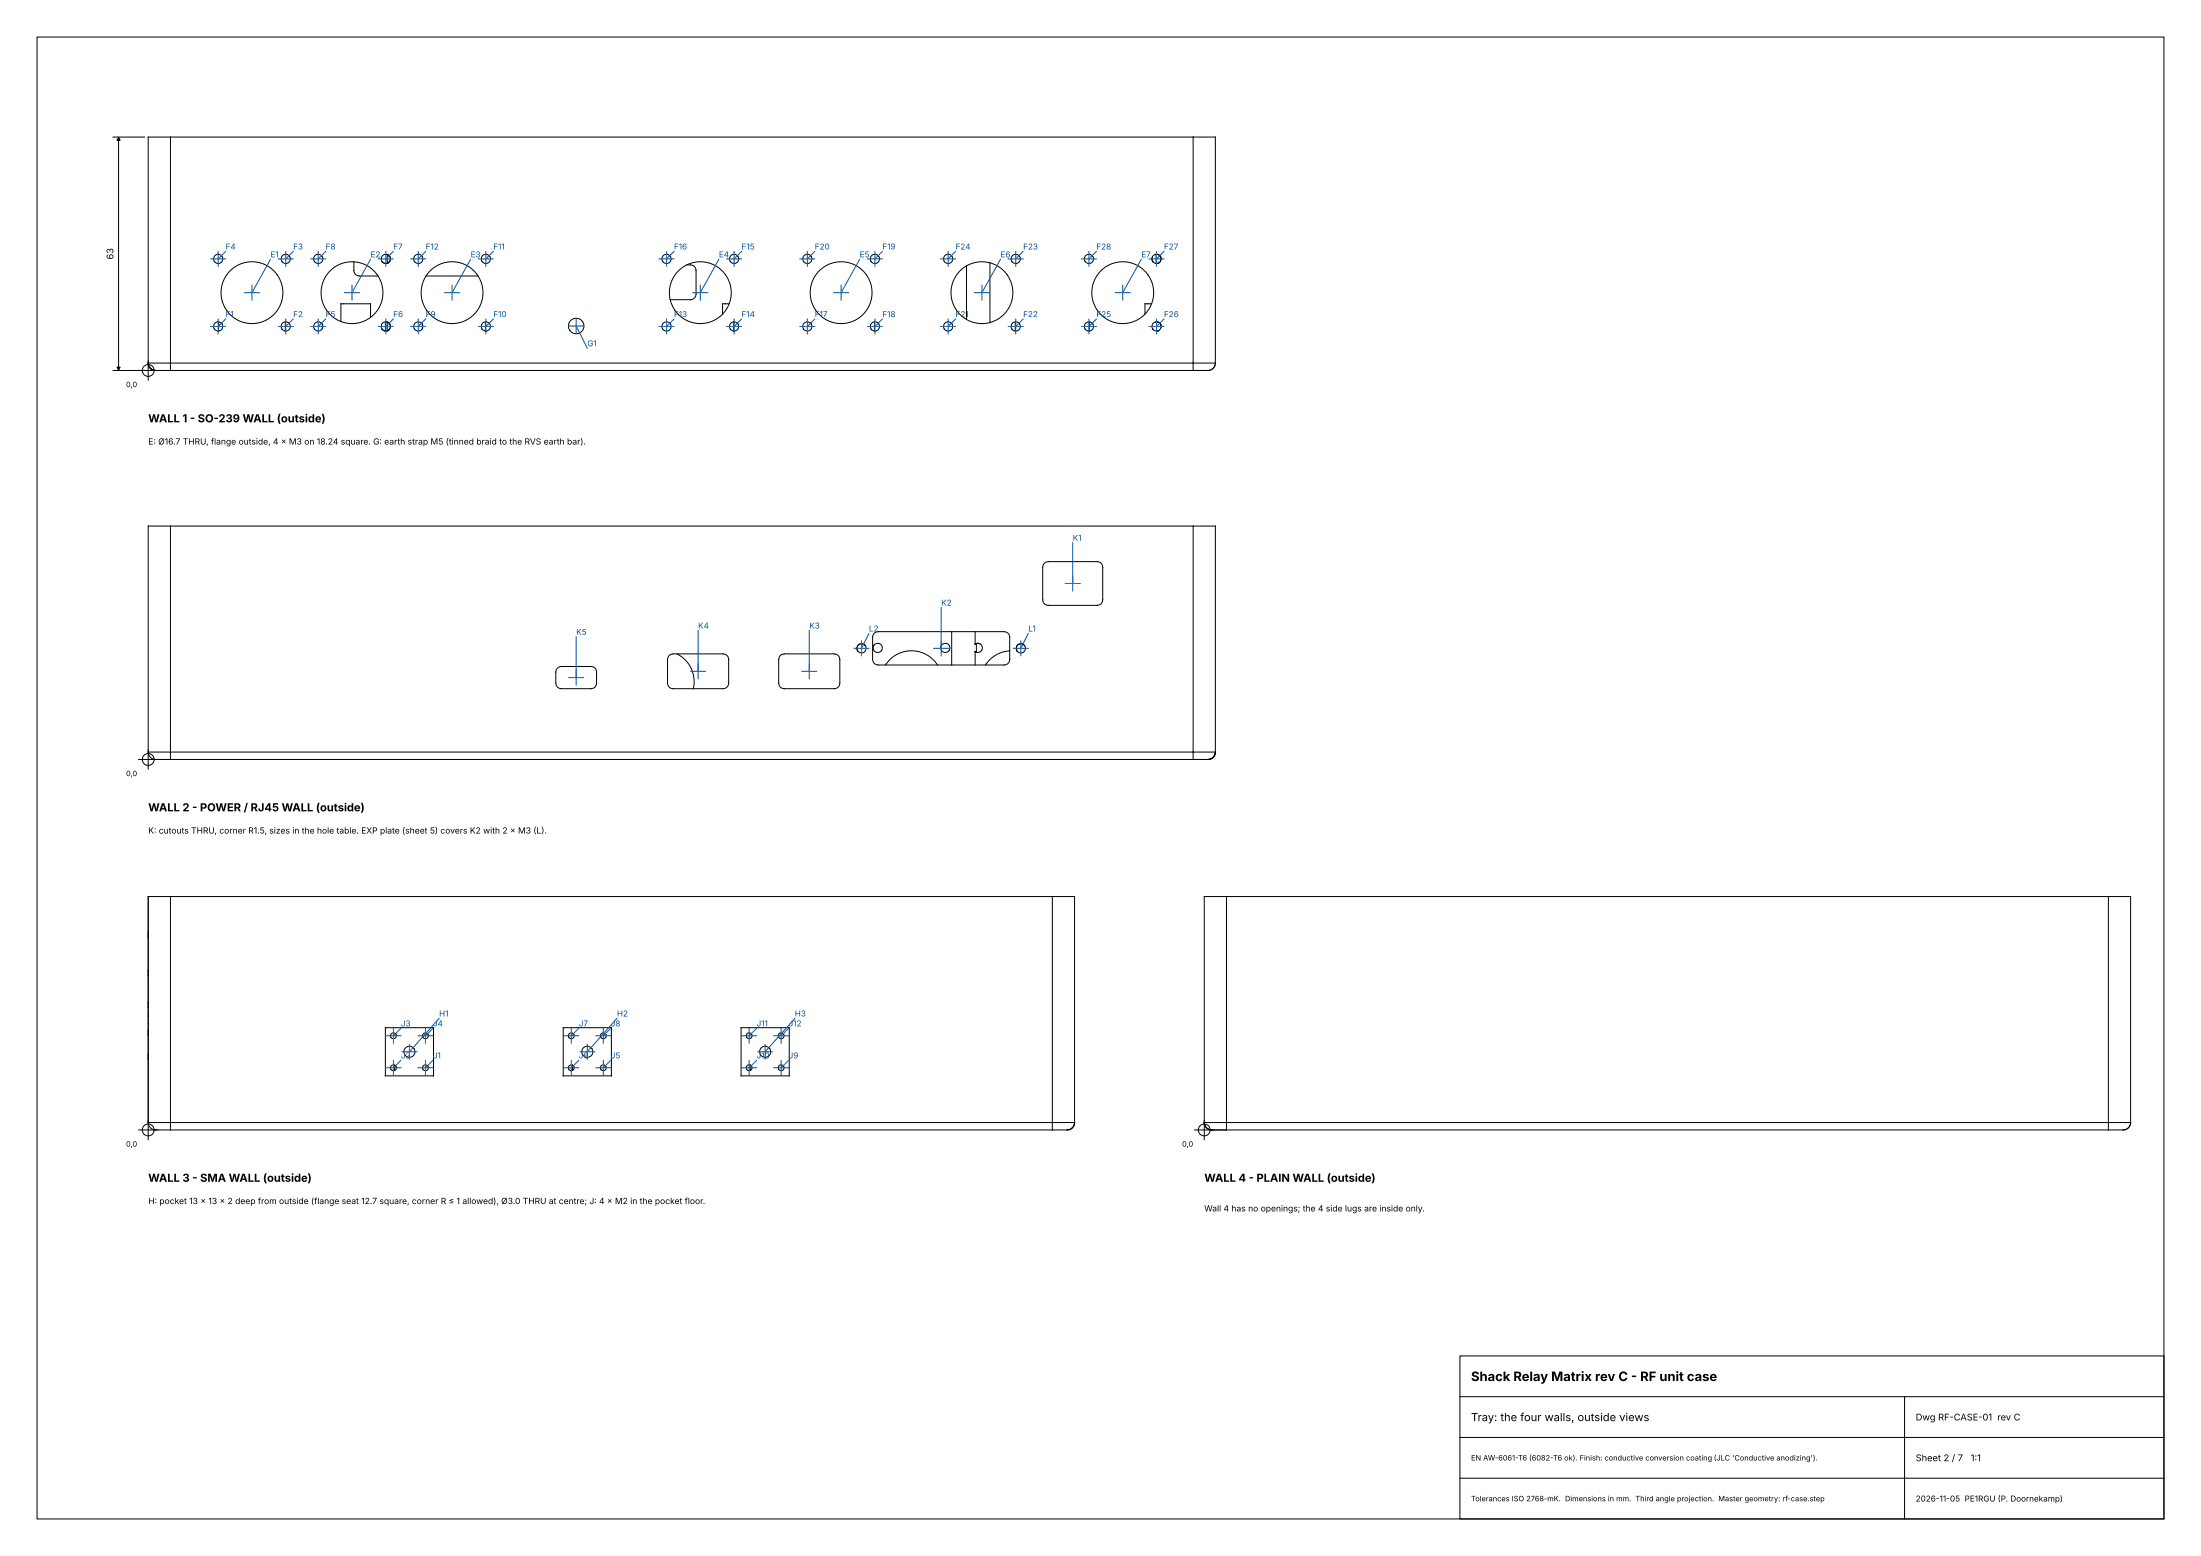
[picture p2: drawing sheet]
<svg xmlns="http://www.w3.org/2000/svg" width="594mm" height="420mm" viewBox="0 0 594 420" stroke-linecap="round" stroke-linejoin="round" font-family="sans-serif">
<g fill="none" stroke="#000" stroke-width=".27">
<path d="M10 10h574v400h-574zM30.5 37h8.5M32 37.1v62.8M46 37h-6v65.6M46 37h276M46 37v61M322 37h6v61M322 37v61M95.5 70.7v2.3l.2 .8 .5 .5 .8 .2h5M103.1 70.6l.7 .5M104.5 68.7l.1 2.4M104.6 71h.1"/>
<path d="M104.8 68.9l-.2-.2 .5 .5M105 70.8l-.3 .2M105.1 69.2a1.25 1.25 0 0 1-.3 1.7 1.25 1.25 0 0 1-1.7-.3M105.1 69.2a1.25 1.25 0 0 0-1.7-.3 1.25 1.25 0 0 0-.3 1.7M105.1 69.2l.3 .5M105.2 70.5l-.2 .3M105.4 69.8l-.2 .7M115 74.5h14M185.3 71.5a1.81 1.81 0 0 1 2.5 1.5v6.4l-.4 1.1-1.1 .4h-5.4M260.8 71.8v14.4M267.2 70.9v16.2M311 69.3l-.1 .7 .2 .6"/>
<path d="M311.1 70.6h.1M312 71.1h.1M312.1 68.6l-.1 2.5M312.3 68.6l.1 .1M312.5 68.7l.2 .1M312.6 71l-.4 .1M312.7 68.8h.1M312.7 71h.1M312.9 68.9l.2 .2M313.1 69.1v.1M313.1 69.2a1.25 1.25 0 0 1-.3 1.7 1.25 1.25 0 0 1-1.7-.3M313.1 69.2a1.25 1.25 0 0 0-1.7-.3 1.25 1.25 0 0 0-.3 1.7"/>
<path d="M313.1 69.2l.1 .1M313.3 69.4l.1 .4M313.4 70l-.6 .9M30.5 100h12.1M46 98h-5.9a2.01 2.01 0 0 0 2.6 2h3.3M46 98v2M46 100h276M46 98h276M59 86.9v2.5M77 86.9v2.5M87 87.6v1.1M100 85.7v-3.7h-8v4.8"/>
<path d="M103.1 88.8l.7 .5M104 86.9v2.5M104.5 86.9l.2 .1M104.5 86.9v2.4l.3-.1M104.8 87v.1M104.9 89.1l-.1 .1M104.9 87.1l.2 .3M105.1 87.4a1.25 1.25 0 0 0-1.7-.3 1.25 1.25 0 0 0-.3 1.7M105.1 87.4a1.25 1.25 0 0 1-.3 1.7 1.25 1.25 0 0 1-1.7-.3M105.1 87.4l.3 .8-.5 .9M114 87.6v1.1M131 86.9v2.5"/>
<path d="M196.8 82h-1.8v2.8M198 86.9v2.5M236 86.9v2.5M274 86.9v2.5M294 86.9v2.5M310.8 82h-1.8v2.8M311.1 88.8h.1M311.1 88.8v.1M312 86.9h-.1M312.1 86.9h-.1M312.3 86.9h.1M312.5 86.9l.2 .1"/>
<path d="M312.7 87l.1 .1M312.7 89.2l-.5 .2M312.9 87.2l.1 .1M313.1 87.3h.1M313.1 87.4h.1M313.1 87.4a1.25 1.25 0 0 0-1.7-.3 1.25 1.25 0 0 0-.3 1.7M313.1 87.4a1.25 1.25 0 0 1-.3 1.7 1.25 1.25 0 0 1-1.7-.3M313.1 87.4l.1 .1M313.3 87.6l.1 .5M313.4 88.2v.1M322 98h6M322 98v2"/>
<path d="M328 98a2.39 2.39 0 0 1-3.2 2h-2.8M46 142h-6v65.6M46 142v61M46 142h276M281.8 152l1.1-.4h13.2l.8 .2 .5 .5 .2 .8v8.8l-.2 .8-.5 .5-.8 .2h-13.2l-.8-.2-.5-.5-.2-.8v-8.8zM322 142h6v61M322 142v61M180.6 176.9l1.1-.4 14 .1 .7 .6 .2 .8-.1 7-.5 .7-.9 .2-14-.1-.7-.6-.3-.8v-6.4zM182.7 176.5a8.3 8.3 0 0 1 4.4 9.4M210.6 176.9l1.1-.4 14 .1 .7 .6 .2 .8-.1 7-.5 .7-.9 .2-14-.1-.7-.6-.2-.8v-6.4zM235.9 170.9l1.1-.4 34.6 .1 .7 .6 .2 .8-.1 6.6-.6 .7-.8 .2-34.6-.1-.7-.6-.2-.8v-6zM239 179.5a8.3 8.3 0 0 1 14 0"/>
<path d="M256.8 170.5v9M263.2 173.9a1.25 1.25 0 0 1 1.9 1 1.25 1.25 0 0 1-1.9 1M263.2 170.5v3.4M263.2 175.9v3.6M263.2 175.9l.2 .1M263.2 175.9h.1M263.2 175.9l.1 .1M263.4 176h.1M263.4 173.7l-.2 .2M263.5 173.7l1 .1M263.5 173.7v2.4M272.5 175.7a8.3 8.3 0 0 0-6.5 3.8"/>
<path d="M150.4 180.3l1.1-.4 8.6 .1 .7 .6 .2 .8-.1 3.6-.6 .7-.8 .2-8.6-.1-.7-.6-.2-.8v-3zM37.4 205h5.2M46 203h-5.9a2.01 2.01 0 0 0 2.6 2h3.3M46 203v2M46 205h276M46 203h276M322 203h6M322 203v2M328 203a2.39 2.39 0 0 1-3.2 2h-2.8M40 251.6v1.5M46 242h-6v65.6M46 242v61"/>
<path d="M46 242h238M284 242h6v61M284 242v61M331 242h-6v65.6M331 242h238M331 242v61M569 242h6v61M569 242v61M40 261.9v1.5M40 278v1.5M40 270.5v1.5M40 273.7v2.5"/>
<path d="M104 277.4h13v13h-13zM152 277.4h13v13h-13zM200 277.4h13v13h-13zM40 284.4v1.5M106.5 287.5v1.5M154.5 287.5v1.5M202.5 287.5v1.5M37.4 305h5.2M46 303h-5.9a2.01 2.01 0 0 0 2.6 2h3.3M46 303v2M46 305h238M46 303h238"/>
<path d="M284 303h6M284 303v2M290 303a2.39 2.39 0 0 1-3.2 2h-2.8M322.4 305h5.2M331 303h-5.9a2.01 2.01 0 0 0 2.6 2h3.3M331 303v2M331 305h238M331 303h238M569 303h6M569 303v2M575 303a2.39 2.39 0 0 1-3.2 2h-2.8M394 366h190v44h-190z"/>
<path d="M394 377h190M514 377v33M394 399h190M394 388h190"/>
<circle cx="58.9" cy="69.9" r="1.25"/>
<circle cx="68" cy="79" r="8.4"/>
<circle cx="77.1" cy="69.9" r="1.25"/>
<circle cx="85.9" cy="69.9" r="1.25"/>
<circle cx="95" cy="79" r="8.4"/>
<circle cx="112.9" cy="69.9" r="1.25"/>
<circle cx="122" cy="79" r="8.4"/>
<circle cx="131.1" cy="69.9" r="1.25"/>
<circle cx="179.9" cy="69.9" r="1.25"/>
<circle cx="189" cy="79" r="8.3"/>
<circle cx="198.1" cy="69.9" r="1.25"/>
<circle cx="217.9" cy="69.9" r="1.25"/>
<circle cx="227" cy="79" r="8.3"/>
<circle cx="236.1" cy="69.9" r="1.25"/>
<circle cx="255.9" cy="69.9" r="1.25"/>
<circle cx="265" cy="79" r="8.4"/>
<circle cx="274.1" cy="69.9" r="1.25"/>
<circle cx="293.9" cy="69.9" r="1.25"/>
<circle cx="303" cy="79" r="8.3"/>
<circle cx="40" cy="100" r="1.6"/>
<circle cx="58.9" cy="88.1" r="1.25"/>
<circle cx="77.1" cy="88.1" r="1.25"/>
<circle cx="85.9" cy="88.1" r="1.25"/>
<circle cx="112.9" cy="88.1" r="1.25"/>
<circle cx="131.1" cy="88.1" r="1.25"/>
<circle cx="155.5" cy="88" r="2.1"/>
<circle cx="179.9" cy="88.1" r="1.25"/>
<circle cx="198.1" cy="88.1" r="1.25"/>
<circle cx="217.9" cy="88.1" r="1.25"/>
<circle cx="236.1" cy="88.1" r="1.25"/>
<circle cx="255.9" cy="88.1" r="1.25"/>
<circle cx="274.1" cy="88.1" r="1.25"/>
<circle cx="293.9" cy="88.1" r="1.25"/>
<circle cx="232.5" cy="175" r="1.25"/>
<circle cx="236.9" cy="174.9" r="1.25"/>
<circle cx="255.1" cy="174.9" r="1.25"/>
<circle cx="275.5" cy="175" r="1.25"/>
<circle cx="40" cy="205" r="1.6"/>
<circle cx="106.2" cy="279.6" r=".8"/>
<circle cx="114.8" cy="279.6" r=".8"/>
<circle cx="154.2" cy="279.6" r=".8"/>
<circle cx="162.8" cy="279.6" r=".8"/>
<circle cx="202.2" cy="279.6" r=".8"/>
<circle cx="210.8" cy="279.6" r=".8"/>
<circle cx="106.2" cy="288.2" r=".8"/>
<circle cx="110.5" cy="283.9" r="1.5"/>
<circle cx="114.8" cy="288.2" r=".8"/>
<circle cx="154.2" cy="288.2" r=".8"/>
<circle cx="158.5" cy="283.9" r="1.5"/>
<circle cx="162.8" cy="288.2" r=".8"/>
<circle cx="202.2" cy="288.2" r=".8"/>
<circle cx="206.5" cy="283.9" r="1.5"/>
<circle cx="210.8" cy="288.2" r=".8"/>
<circle cx="40" cy="305" r="1.6"/>
<circle cx="325" cy="305" r="1.6"/>
</g>
<g fill="none" stroke="#0050a0" stroke-width=".27">
<path d="M56.9 69.9h4M58.9 67.9v4M60.9 67.9l-2 2M66 79h4M68 77v4M73 70l-5 9M75.1 69.9h4M77.1 67.9v4M79.1 67.9l-2 2M83.9 69.9h4M85.9 67.9v4M87.9 67.9l-2 2"/>
<path d="M93 79h4M95 77v4M100 70l-5 9M102.1 69.9h4M104.1 67.9v4M106.1 67.9l-2 2M110.9 69.9h4M112.9 67.9v4M114.9 67.9l-2 2M120 79h4M122 77v4M127 70l-5 9"/>
<path d="M129.1 69.9h4M131.1 67.9v4M133.1 67.9l-2 2M177.9 69.9h4M179.9 67.9v4M181.9 67.9l-2 2M187 79h4M189 77v4M194 70l-5 9M196.1 69.9h4M198.1 67.9v4M200.1 67.9l-2 2"/>
<path d="M215.9 69.9h4M217.9 67.9v4M219.9 67.9l-2 2M225 79h4M227 77v4M232 70l-5 9M234.1 69.9h4M236.1 67.9v4M238.1 67.9l-2 2M253.9 69.9h4M255.9 67.9v4M257.9 67.9l-2 2"/>
<path d="M263 79h4M265 77v4M270 70l-5 9M272.1 69.9h4M274.1 67.9v4M276.1 67.9l-2 2M291.9 69.9h4M293.9 67.9v4M295.9 67.9l-2 2M301 79h4M303 77v4M308 70l-5 9"/>
<path d="M310.1 69.9h4M312.1 67.9v4M314.1 67.9l-2 2M56.9 88.1h4M58.9 86.1v4M60.9 86.1l-2 2M75.1 88.1h4M77.1 86.1v4M79.1 86.1l-2 2M83.9 88.1h4M85.9 86.1v4M87.9 86.1l-2 2"/>
<path d="M102.1 88.1h4M104.1 86.1v4M106.1 86.1l-2 2M110.9 88.1h4M112.9 86.1v4M114.9 86.1l-2 2M129.1 88.1h4M131.1 86.1v4M133.1 86.1l-2 2M153.5 88h4M155.5 86v4M155.5 88l3 6"/>
<path d="M177.9 88.1h4M179.9 86.1v4M181.9 86.1l-2 2M196.1 88.1h4M198.1 86.1v4M200.1 86.1l-2 2M215.9 88.1h4M217.9 86.1v4M219.9 86.1l-2 2M234.1 88.1h4M236.1 86.1v4M238.1 86.1l-2 2"/>
<path d="M253.9 88.1h4M255.9 86.1v4M257.9 86.1l-2 2M272.1 88.1h4M274.1 86.1v4M276.1 86.1l-2 2M291.9 88.1h4M293.9 86.1v4M295.9 86.1l-2 2M310.1 88.1h4M312.1 86.1v4M314.1 86.1l-2 2"/>
<path d="M287.5 157.5h4M289.5 146.5v13M155.5 171.9v13M188.4 170.2v13M218.4 170.2v13M230.5 175h4M232.5 173v4M234.5 171l-2 4M252 175h4M254 164v13M273.5 175h4M275.5 173v4"/>
<path d="M277.5 171l-2 4M153.5 182.9h4M186.4 181.2h4M216.4 181.2h4M104.2 279.6h4M106.2 277.6v4M108.2 277.6l-2 2M112.8 279.6h4M114.8 277.6v4M116.8 277.6l-2 2M118.5 274.9l-8 9M152.2 279.6h4"/>
<path d="M154.2 277.6v4M156.2 277.6l-2 2M160.8 279.6h4M162.8 277.6v4M164.8 277.6l-2 2M166.5 274.9l-8 9M200.2 279.6h4M202.2 277.6v4M204.2 277.6l-2 2M208.8 279.6h4M210.8 277.6v4M212.8 277.6l-2 2"/>
<path d="M214.5 274.9l-8 9M104.2 288.2h4M106.2 286.2v4M108.2 286.2l-2 2M108.5 283.9h4M110.5 281.9v4M112.8 288.2h4M114.8 286.2v4M116.8 286.2l-2 2M152.2 288.2h4M154.2 286.2v4M156.2 286.2l-2 2"/>
<path d="M156.5 283.9h4M158.5 281.9v4M160.8 288.2h4M162.8 286.2v4M164.8 286.2l-2 2M200.2 288.2h4M202.2 286.2v4M204.2 286.2l-2 2M204.5 283.9h4M206.5 281.9v4M208.8 288.2h4M210.8 286.2v4"/>
<path d="M212.8 286.2l-2 2"/>
</g>
<path d="M32 37.1l.4 .8h-.8zM31.6 99.1h.8l-.4 .8z" fill="#000" stroke="#000" stroke-width=".27"/>
<text font-size="3.5" x="397" y="372.8">Shack Relay Matrix rev C - RF unit case</text>
<g font-size="3">
<text x="40" y="114">WALL 1 - SO-239 WALL (outside)</text>
<text x="40" y="219">WALL 2 - POWER / RJ45 WALL (outside)</text>
<text x="40" y="319">WALL 3 - SMA WALL (outside)</text>
<text x="325" y="319">WALL 4 - PLAIN WALL (outside)</text>
<text x="397" y="383.6">Tray: the four walls, outside views</text>
</g>
<g font-size="2.5">
<text x="30.6" y="70" transform="rotate(-90 30.6 70)">63</text>
<text x="517" y="383.4">Dwg RF-CASE-01 rev C</text>
<text x="517" y="394.4">Sheet 2 / 7</text>
<text x="531.9" y="394.4">1:1</text>
</g>
<g font-size="2.3">
<text x="40" y="120">E: Ø16.7 THRU, flange outside, 4 × M3 on 18.24 square. G: earth strap M5 (tinned braid to the RVS earth bar).</text>
<text x="40" y="225">K: cutouts THRU, corner R1.5, sizes in the hole table. EXP plate (sheet 5) covers K2 with 2 × M3 (L).</text>
<text x="40" y="325">H: pocket 13 × 13 × 2 deep from outside (flange seat 12.7 square, corner R ≤ 1 allowed), Ø3.0 THRU at centre; J: 4 × M2 in the pocket floor.</text>
<text x="325" y="327">Wall 4 has no openings; the 4 side lugs are inside only.</text>
</g>
<g font-size="2.2" fill="#0050a0">
<text x="60.9" y="67.3">F4</text>
<text x="73" y="69.5">E1</text>
<text x="79.1" y="67.3">F3</text>
<text x="87.9" y="67.3">F8</text>
<text x="100" y="69.5">E2</text>
<text x="106.1" y="67.3">F7</text>
<text x="114.9" y="67.3">F12</text>
<text x="127" y="69.5">E3</text>
<text x="133.1" y="67.3">F11</text>
<text x="181.9" y="67.3">F16</text>
<text x="194" y="69.5">E4</text>
<text x="200.1" y="67.3">F15</text>
<text x="219.9" y="67.3">F20</text>
<text x="232" y="69.5">E5</text>
<text x="238.1" y="67.3">F19</text>
<text x="257.9" y="67.3">F24</text>
<text x="270" y="69.5">E6</text>
<text x="276.1" y="67.3">F23</text>
<text x="295.9" y="67.3">F28</text>
<text x="308" y="69.5">E7</text>
<text x="314.1" y="67.3">F27</text>
<text x="60.9" y="85.6">F1</text>
<text x="79.1" y="85.6">F2</text>
<text x="87.9" y="85.6">F5</text>
<text x="106.1" y="85.6">F6</text>
<text x="114.9" y="85.6">F9</text>
<text x="133.1" y="85.6">F10</text>
<text x="181.9" y="85.6">F13</text>
<text x="200.1" y="85.6">F14</text>
<text x="219.9" y="85.6">F17</text>
<text x="238.1" y="85.6">F18</text>
<text x="257.9" y="85.6">F21</text>
<text x="276.1" y="85.6">F22</text>
<text x="295.9" y="85.6">F25</text>
<text x="314.1" y="85.6">F26</text>
<text x="158.5" y="93.5">G1</text>
<text x="289.5" y="146">K1</text>
<text x="254" y="163.5">K2</text>
<text x="155.5" y="171.4">K5</text>
<text x="188.4" y="169.7">K4</text>
<text x="218.4" y="169.7">K3</text>
<text x="234.5" y="170.5">L2</text>
<text x="277.5" y="170.5">L1</text>
<text x="118.5" y="274.4">H1</text>
<text x="166.5" y="274.4">H2</text>
<text x="214.5" y="274.4">H3</text>
<text x="108.2" y="277">J3</text>
<text x="116.8" y="277">J4</text>
<text x="156.2" y="277">J7</text>
<text x="164.8" y="277">J8</text>
<text x="204.2" y="277">J11</text>
<text x="212.8" y="277">J12</text>
<text x="108.2" y="285.7">J2</text>
<text x="116.8" y="285.7">J1</text>
<text x="156.2" y="285.7">J6</text>
<text x="164.8" y="285.7">J5</text>
<text x="204.2" y="285.7">J10</text>
<text x="212.8" y="285.7">J9</text>
</g>
<text font-size="2.2" x="517" y="405.3">2026-11-05 PE1RGU (P. Doornekamp)</text>
<g font-size="2">
<text x="34" y="104.5">0,0</text>
<text x="34" y="209.5">0,0</text>
<text x="34" y="309.5">0,0</text>
<text x="319" y="309.5">0,0</text>
<text x="397" y="394.2">EN AW-6061-T6 (6082-T6 ok). Finish: conductive conversion coating (JLC 'Conductive anodizing').</text>
<text x="397" y="405.2">Tolerances ISO 2768-mK. Dimensions in mm. Third angle projection. Master geometry: rf-case.step</text>
</g>
</svg>
